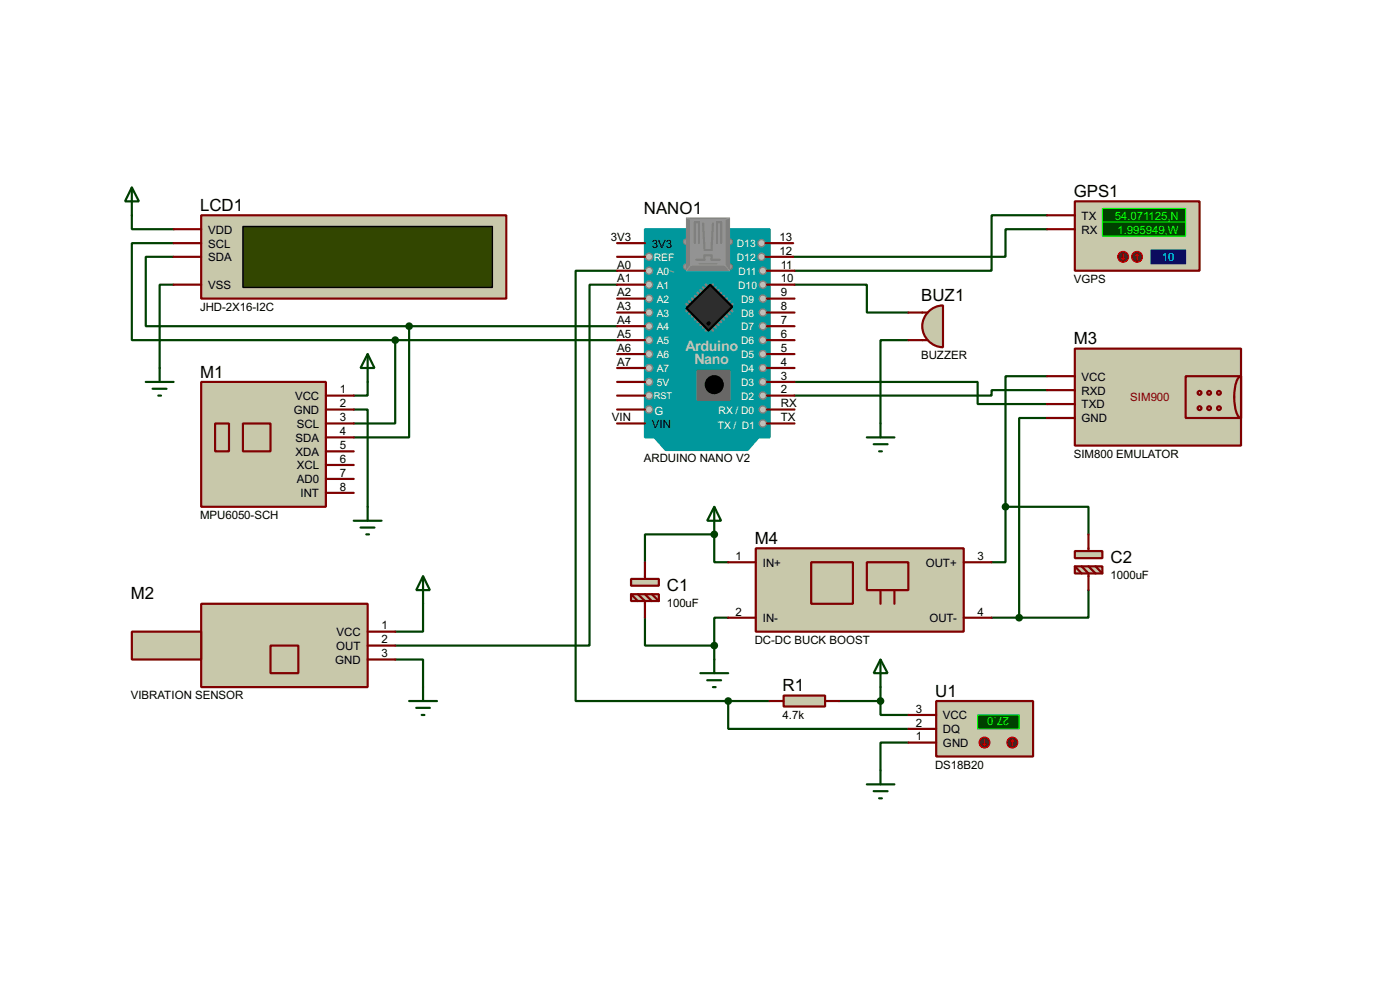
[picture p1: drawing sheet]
<svg xmlns="http://www.w3.org/2000/svg" width="256mm" height="180mm" viewBox="0 0 256 180" stroke-linecap="round" stroke-linejoin="round" font-family="sans-serif">
<g fill="none" stroke="#004000" stroke-width=".4">
<path d="M24.2 39.4v2.6h7.6M191.8 39.4h-10.1v10.2h-36.1M31.8 52.1h-2.5v15.3M31.8 44.5h-7.6v17.8h48.2M31.8 47h-5.1v12.7h48.3M75 59.7v20.4h-10.2M75 59.7h38.1M113.1 52.1h-5.1v66.1h-35.6M113.1 49.6h-7.6v78.7h27.9M145.6 52.1h13.2v5.1h7.6M191.8 42h-7.6v5h-38.9M64.8 75h2.6v17.8"/>
<path d="M67.4 69.9v2.5h-2.6M72.4 62.3v15.2h-7.6M72.4 62.3h40.7M145.6 69.9h33.5v4.1h12.7M166.4 62.3h-5.1v15.2M191.8 71.4h-10.1v1h-36.1M130.9 97.8v5.1h2.5M77.5 110.5v5.1h-5.1M72.4 120.7h5.1v5.1M133.4 128.3v5.1h33M133.4 128.3h7.6M153.7 128.3h7.6"/>
<path d="M161.3 128.3v2.6h5.1M161.3 125.8v2.5M166.4 135.9h-5.1v5.1"/>
</g>
<circle cx="130.9" cy="97.8" r=".2" fill="#004000"/>
<path d="M191.8 68.9h-7.6v23.9M191.8 76.5h-5.1v36.6M130.9 97.8h-12.7v5.1M184.2 92.8v10.1h-2.5M184.2 92.8h15.2v5M118.2 113.1v5.1h12.7M130.9 118.2v2.5M133.4 113.1h-2.5v5.1M181.7 113.1h5M199.4 108v5.1h-12.7" fill="none" stroke="#004000" stroke-width=".4"/>
<path d="M118.2 42h22.8v38.1h-2l-2 2.3h-15l-2.1-2.3h-1.7z" fill-rule="evenodd" fill="#00979c" stroke="#00979c" stroke-width=".4"/>
<path d="M127.8 67.9h5.9v5.3h-5.9z" fill="#686767" stroke="#686767" stroke-width=".4"/>
<circle cx="130.8" cy="70.4" r="1.55" fill="#000" stroke="#000" stroke-width=".4"/>
<path d="M122.7 49.6l.8 .2" fill="none" stroke="#939393" stroke-width=".18"/>
<g fill="#c0c0c0" stroke="#808080" stroke-width=".25">
<circle cx="139.7" cy="49.6" r=".65"/>
<circle cx="139.5" cy="47" r=".65"/>
<circle cx="139.7" cy="52.1" r=".65"/>
<circle cx="139.7" cy="54.7" r=".65"/>
<circle cx="139.7" cy="59.7" r=".65"/>
<circle cx="139.7" cy="57.2" r=".65"/>
<circle cx="139.7" cy="62.3" r=".65"/>
<circle cx="139.7" cy="64.8" r=".65"/>
<circle cx="139.7" cy="69.9" r=".65"/>
<circle cx="139.7" cy="67.4" r=".65"/>
<circle cx="139.7" cy="72.4" r=".65"/>
<circle cx="139.7" cy="75" r=".65"/>
<circle cx="139.7" cy="77.5" r=".65"/>
<circle cx="139.5" cy="44.5" r=".65"/>
<circle cx="118.9" cy="47" r=".65"/>
<circle cx="118.9" cy="49.6" r=".65"/>
<circle cx="118.9" cy="54.7" r=".65"/>
<circle cx="118.9" cy="52.1" r=".65"/>
<circle cx="118.9" cy="57.2" r=".65"/>
<circle cx="118.9" cy="59.7" r=".65"/>
<circle cx="118.9" cy="64.8" r=".65"/>
<circle cx="118.9" cy="62.3" r=".65"/>
<circle cx="118.9" cy="67.4" r=".65"/>
</g>
<g fill="#939393" stroke="#757575" stroke-width=".18">
<circle cx="133.6" cy="44.3" r=".55"/>
<circle cx="133.6" cy="48.8" r=".55"/>
</g>
<g fill="#939393" stroke="#808080" stroke-width=".18">
<circle cx="125.7" cy="44.3" r=".55"/>
<circle cx="125.7" cy="48.8" r=".55"/>
</g>
<path d="M125.8 39.9h7.9v9.7h-7.9z" fill="#808080" stroke="#808080" stroke-width=".18"/>
<path d="M126.5 40.2h6.4v8.4h-6.4z" fill="#939393" stroke="#939393" stroke-width=".18"/>
<path d="M125.8 39.9l.7 .3M133.7 39.9l-.8 .3M126.5 48.6l-.7 1M132.9 48.6l.8 1" fill="none" stroke="#939393" stroke-width=".18"/>
<path d="M127.3 44.5v-3.8h.8v3.8M127.6 47.6h1.5v-.8h1.3v.8h1.5M128.8 40.9l.3 4.6M130.6 40.9l-.2 4.9h-1.3M131.4 44.5v-3.8h.7v3.8" fill="none" stroke="#808080" stroke-width=".4"/>
<path d="M128.1 48.3h3.3" fill="none" stroke="#808080" stroke-width=".2"/>
<g fill="none" stroke="#808080" stroke-width=".45">
<path d="M125.8 55.7l.5 .5M126.3 55.2l.5 .5M126.3 56.4l-.5 .6M126.8 54.7l.5 .5M126.8 57l-.5 .5M127.3 54.2l.5 .5M127.3 57.5l-.5 .5M127.8 53.6l.5 .6M127.8 58l-.5 .5M128.3 53.1l.5 .5M128.3 58.5l-.5 .5M128.8 52.6l.5 .5"/>
<path d="M128.8 59l-.5 .5M129.3 52.1l.5 .5M129.3 59.5l-.5 .5M129.8 60l-.5 .5M130.1 60l.5 .5M130.6 59.5l.5 .5M130.6 52.1l-.5 .5M131.1 59l.5 .5M131.1 52.6l-.5 .5M131.6 58.5l.5 .5M131.6 53.1l-.5 .5M132.1 58l.5 .5"/>
<path d="M132.1 53.6l-.5 .6M132.6 57.5l.6 .5M132.6 54.2l-.5 .5M133.2 57l.5 .5M133.2 54.7l-.6 .5M133.7 56.4l.5 .6M133.7 55.2l-.5 .5M134.2 55.7l-.5 .5"/>
</g>
<path d="M125.8 56.4l4.3-4.3 4.1 4.1-4.4 4.3z" fill-rule="evenodd" fill="#2c2c2c" stroke="#000" stroke-width=".4"/>
<circle cx="129.8" cy="59.2" r=".3" fill="#000" stroke="#000" stroke-width=".18"/>
<g fill="#c0c0c0" stroke="#808080" stroke-width=".25">
<circle cx="118.9" cy="69.9" r=".65"/>
<circle cx="118.9" cy="75" r=".65"/>
<circle cx="118.9" cy="72.4" r=".65"/>
</g>
<g fill="none" stroke="#800000" stroke-width=".4">
<path d="M113.1 59.7h5.1M113.1 57.2h5.1M113.1 54.7h5.1M113.1 52.1h5.1M113.1 49.6h5.1M113.1 47h5.1M113.1 44.5h5.1M140.3 47h5M140.3 44.5h5M140.5 59.7h5.1M140.5 57.2h5.1M140.5 54.7h5.1"/>
<path d="M140.5 52.1h5.1M140.5 49.6h5.1M113.1 75h5.1M113.1 77.5h5.1M113.1 72.4h5.1M113.1 69.9h5.1M113.1 67.4h5.1M113.1 64.8h5.1M113.1 62.3h5.1M140.5 75h5.1M140.5 77.5h5.1M140.5 72.4h5.1"/>
<path d="M140.5 69.9h5.1M140.5 67.4h5.1M140.5 64.8h5.1M140.5 62.3h5.1"/>
</g>
<path d="M36.9 39.4h55.9v15.3h-55.9z" fill="#c8c8aa" stroke="#800000" stroke-width=".4"/>
<path d="M44.5 41.5h45.7v11.1h-45.7z" fill="#324600" stroke="#000" stroke-width=".25"/>
<path d="M31.8 52.1h5.1M31.8 44.5h5.1M31.8 42h5.1M31.8 47h5.1" fill="none" stroke="#800000" stroke-width=".4"/>
<path d="M24.2 34.3l1.3 2.6h-2.6zM24.2 34.3v5.1M26.7 69.9h5.1M28 71.2h2.5M29 72.4h.5M29.3 67.4v2.5" fill="none" stroke="#004000" stroke-width=".4"/>
<g fill="#c8c8aa" stroke="#800000" stroke-width=".4">
<path d="M36.9 69.9h22.8v22.9h-22.8z"/>
<path d="M44.5 77.5h5.1v5.1h-5.1z"/>
<path d="M39.4 77.5h2.6v5.1h-2.6z"/>
</g>
<path d="M59.7 72.4h5.1M59.7 75h5.1M59.7 77.5h5.1M59.7 80.1h5.1M59.7 82.6h5.1M59.7 85.1h5.1M59.7 87.7h5.1M59.7 90.2h5.1" fill="none" stroke="#800000" stroke-width=".4"/>
<g fill="#004000" stroke="#004000" stroke-width=".4">
<circle cx="72.4" cy="62.3" r=".5"/>
<circle cx="74.9" cy="59.7" r=".5"/>
</g>
<path d="M67.4 64.8l1.2 2.6h-2.5zM67.4 64.8v5.1M64.8 95.3h5.1M66.1 96.6h2.5M67.1 97.8h.5M67.4 92.8v2.5" fill="none" stroke="#004000" stroke-width=".4"/>
<g fill="#c8c8aa" stroke="#800000" stroke-width=".4">
<path d="M36.9 110.5h30.5v15.3h-30.5z"/>
<path d="M49.6 118.2h5.1v5h-5.1z"/>
<path d="M24.2 115.6h12.7v5.1h-12.7z"/>
</g>
<path d="M67.4 115.6h5M67.4 118.2h5M67.4 120.7h5" fill="none" stroke="#800000" stroke-width=".4"/>
<path d="M77.5 105.5l1.3 2.5h-2.5zM77.5 105.5v5M75 128.3h5.1M76.3 129.6h2.5M77.3 130.9h.5M77.5 125.8v2.5" fill="none" stroke="#004000" stroke-width=".4"/>
<path d="M171.5 128.3h17.8v10.2h-17.8z" fill="#c8c8aa" stroke="#800000" stroke-width=".4"/>
<path d="M179.1 130.9h7.6v2.5h-7.6z" fill="#004000" stroke="#0f0" stroke-width=".2"/>
<path d="M166.4 133.4h5.1M166.4 130.9h5.1M166.4 135.9h5.1" fill="none" stroke="#800000" stroke-width=".4"/>
<circle cx="185.4" cy="135.9" r="1" fill="#400000" stroke="#f00" stroke-width=".2"/>
<path d="M185.5 135.4l-.3 .3M185.5 135.4l.2 .3M185.5 135.4v1.1" fill="none" stroke="#f00" stroke-width=".2"/>
<circle cx="180.3" cy="135.9" r="1" fill="#400000" stroke="#f00" stroke-width=".2"/>
<path d="M180.1 136.2l.3 .3M180.4 135.4v1.1M180.6 136.2l-.2 .3" fill="none" stroke="#f00" stroke-width=".2"/>
<path d="M161.3 120.7l1.3 2.5h-2.5zM161.3 120.7v5.1M158.8 143.6h5.1M160.1 144.8h2.5M161.1 146.1h.5M161.3 141v2.6" fill="none" stroke="#004000" stroke-width=".4"/>
<path d="M143.6 127.3h7.6v2h-7.6z" fill="#c8c8aa" stroke="#800000" stroke-width=".4"/>
<path d="M141 128.3h2.6M151.2 128.3h2.5" fill="none" stroke="#800000" stroke-width=".4"/>
<g fill="#004000" stroke="#004000" stroke-width=".4">
<circle cx="161.3" cy="128.3" r=".5"/>
<circle cx="133.4" cy="128.3" r=".5"/>
</g>
<g fill="#c8c8aa" stroke="#800000" stroke-width=".4">
<path d="M196.9 63.8h30.5v17.8h-30.5z"/>
<path d="M217.2 68.9h10.2v7.6h-10.2z"/>
</g>
<g fill="none" stroke="#800000" stroke-width=".4">
<path d="M191.8 71.4h5.1M191.8 74h5.1M191.8 76.5h5.1M191.8 68.9h5.1M227.4 68.9a1.59 1.59 0 0 0-1 1.4 9.2 9.2 0 0 0 .4 5.8l.6 .4"/>
<circle cx="219.7" cy="74.7" r=".35"/>
<circle cx="219.7" cy="71.9" r=".35"/>
<circle cx="221.5" cy="74.7" r=".35"/>
<circle cx="221.5" cy="71.9" r=".35"/>
<circle cx="223.3" cy="74.7" r=".35"/>
<circle cx="223.3" cy="71.9" r=".35"/>
</g>
<g fill="#c8c8aa" stroke="#800000" stroke-width=".4">
<path d="M138.5 100.4h38.1v15.2h-38.1z"/>
<path d="M148.6 102.9h7.7v7.6h-7.7z"/>
<path d="M158.8 102.9h7.6v5.1h-7.6z"/>
</g>
<path d="M133.4 102.9h5.1M133.4 113.1h5.1M161.3 108v2.5zM163.9 108v2.5zM176.6 102.9h5.1M176.6 113.1h5.1" fill="none" stroke="#800000" stroke-width=".4"/>
<path d="M130.9 92.8l1.2 2.5h-2.5zM130.9 92.8v5M128.3 123.2h5.1M129.6 124.5h2.5M130.6 125.8h.5M130.9 120.7v2.5" fill="none" stroke="#004000" stroke-width=".4"/>
<path d="M196.9 36.9h22.9v12.7h-22.9z" fill="#c8c8aa" stroke="#800000" stroke-width=".4"/>
<g fill="#004000" stroke="#0f0" stroke-width=".2">
<path d="M202 38.2h15.2v2.5h-15.2z"/>
<path d="M202 40.7h15.2v2.5h-15.2z"/>
</g>
<path d="M210.9 45.8h6.3v2.5h-6.3z" fill="#000080" stroke="#00f" stroke-width=".2"/>
<path d="M191.8 39.4h5.1M191.8 42h5.1" fill="none" stroke="#800000" stroke-width=".4"/>
<circle cx="208.3" cy="47" r="1" fill="#400000" stroke="#f00" stroke-width=".2"/>
<path d="M208.3 46.5l-.2 .3M208.3 46.5l.3 .3M208.3 46.5v1.1" fill="none" stroke="#f00" stroke-width=".2"/>
<circle cx="205.7" cy="47" r="1" fill="#400000" stroke="#f00" stroke-width=".2"/>
<path d="M205.5 47.3l.3 .3M205.8 46.5v1.1M206 47.3l-.2 .3" fill="none" stroke="#f00" stroke-width=".2"/>
<path d="M170.1 57.1a3.8 3.8 0 0 1 2.7-1.2v7.7a3.8 3.8 0 0 1-3.5-2.4 3.8 3.8 0 0 1 .8-4.1z" fill-rule="evenodd" fill="#c8c8aa" stroke="#800000" stroke-width=".4"/>
<path d="M166.4 57.2h3.6M166.4 62.3h3.6" fill="none" stroke="#800000" stroke-width=".4"/>
<path d="M161.3 77.5v2.6M158.8 80.1h5.1M160.1 81.3h2.5M161.1 82.6h.5" fill="none" stroke="#004000" stroke-width=".4"/>
<g fill="#c8c8aa" stroke="#800000" stroke-width=".4">
<path d="M115.6 106h5.1v1.2h-5.1z"/>
<path d="M115.6 108.8h5.1v1.2h-5.1z"/>
</g>
<path d="M115.6 108.8l1.3 1.2M116.9 108.8l1.3 1.2v3.1M118.2 102.9v3.1M118.2 108.8l1.2 1.2M119.4 108.8l1.3 1.2" fill="none" stroke="#800000" stroke-width=".4"/>
<g fill="#004000" stroke="#004000" stroke-width=".4">
<circle cx="130.8" cy="97.8" r=".5"/>
<circle cx="130.8" cy="118.2" r=".5"/>
</g>
<g fill="#c8c8aa" stroke="#800000" stroke-width=".4">
<path d="M196.9 100.9h5.1v1.3h-5.1z"/>
<path d="M196.9 103.7h5.1v1.3h-5.1z"/>
</g>
<path d="M199.4 97.8v3.1M196.9 103.7l1.3 1.3M198.2 103.7l1.2 1.3v3M199.4 103.7l1.3 1.3M200.7 103.7l1.3 1.3" fill="none" stroke="#800000" stroke-width=".4"/>
<g fill="#004000" stroke="#004000" stroke-width=".4">
<circle cx="184.2" cy="92.8" r=".5"/>
<circle cx="186.7" cy="113.1" r=".5"/>
</g>
<g font-size="3.5">
<text x="36.7" y="38.6">LCD1</text>
<text x="118" y="39.3">NANO1</text>
<text x="196.7" y="36">GPS1</text>
<text x="168.8" y="55.1">BUZ1</text>
<text x="196.7" y="63">M3</text>
<text x="36.7" y="69.1">M1</text>
<text x="138.3" y="99.6">M4</text>
<text x="203.5" y="103.1">C2</text>
<text x="24" y="109.7">M2</text>
<text x="122.2" y="108.2">C1</text>
<text x="143.4" y="126.5">R1</text>
<text x="171.3" y="127.5">U1</text>
</g>
<g font-size="3" fill="#c0c0c0">
<text x="125.6" y="64.3">Arduino</text>
<text x="127.2" y="66.6">Nano</text>
</g>
<g font-size="2.4">
<text x="198.2" y="40.2">TX</text>
<text x="38.2" y="45.3">SCL</text>
<text x="38.2" y="42.7">VDD</text>
<text x="38.2" y="47.8">SDA</text>
<text x="111.9" y="44.1">3V3</text>
<text x="119.4" y="45.3">3V3</text>
<text x="142.8" y="46.6">12</text>
<text x="142.8" y="44.1">13</text>
<text x="198.2" y="42.7">RX</text>
<text x="38.2" y="52.9">VSS</text>
<text x="113.1" y="51.7">A1</text>
<text x="113.1" y="49.2">A0</text>
<text x="143.1" y="51.7">10</text>
<text x="143.1" y="49.2">11</text>
<text x="196.7" y="51.8">VGPS</text>
<text x="36.7" y="56.8">JHD-2X16-I2C</text>
<text x="113.1" y="59.3">A4</text>
<text x="113.1" y="56.8">A3</text>
<text x="113.1" y="54.3">A2</text>
<text x="143.1" y="59.3">7</text>
<text x="143.1" y="56.8">8</text>
<text x="143.1" y="54.3">9</text>
<text x="113.1" y="61.9">A5</text>
<text x="113.1" y="64.4">A6</text>
<text x="143.1" y="64.4">5</text>
<text x="143.1" y="61.9">6</text>
<text x="168.8" y="65.8">BUZZER</text>
<text x="62.3" y="72">1</text>
<text x="113.1" y="67">A7</text>
<text x="143.1" y="72">2</text>
<text x="143.1" y="69.5">3</text>
<text x="143.1" y="67">4</text>
<text x="198.2" y="69.7">VCC</text>
<text x="53.8" y="75.8">GND</text>
<text x="54.1" y="73.2">VCC</text>
<text x="62.3" y="74.6">2</text>
<text x="62.3" y="77.1">3</text>
<text x="112.1" y="77.1">VIN</text>
<text x="143.1" y="74.6">RX</text>
<text x="143.1" y="77.1">TX</text>
<text x="198.2" y="72.2">RXD</text>
<text x="198.2" y="74.8">TXD</text>
<text x="198.2" y="77.3">GND</text>
<text x="54.2" y="80.8">SDA</text>
<text x="54.2" y="83.4">XDA</text>
<text x="54.4" y="78.3">SCL</text>
<text x="62.3" y="79.7">4</text>
<text x="62.3" y="82.2">5</text>
<text x="119.4" y="78.3">VIN</text>
<text x="196.7" y="83.8">SIM800 EMULATOR</text>
<text x="54.4" y="85.9">XCL</text>
<text x="54.4" y="88.5">AD0</text>
<text x="62.3" y="84.7">6</text>
<text x="62.3" y="87.3">7</text>
<text x="62.3" y="89.8">8</text>
<text x="118" y="84.6">ARDUINO NANO V2</text>
<text x="36.7" y="95">MPU6050-SCH</text>
<text x="55.1" y="91">INT</text>
<text x="134.8" y="102.5">1</text>
<text x="139.8" y="103.7">IN+</text>
<text x="169.6" y="103.7">OUT+</text>
<text x="179.1" y="102.5">3</text>
<text x="203.5" y="106">1000uF</text>
<text x="122.2" y="111.1">100uF</text>
<text x="134.8" y="112.7">2</text>
<text x="139.8" y="113.9">IN-</text>
<text x="170.3" y="113.9">OUT-</text>
<text x="179.1" y="112.7">4</text>
<text x="61.6" y="119">OUT</text>
<text x="61.7" y="116.4">VCC</text>
<text x="69.9" y="115.2">1</text>
<text x="69.9" y="117.8">2</text>
<text x="138.3" y="117.8">DC-DC BUCK BOOST</text>
<text x="61.4" y="121.5">GND</text>
<text x="69.9" y="120.3">3</text>
<text x="24" y="128">VIBRATION SENSOR</text>
<text x="143.4" y="131.5">4.7k</text>
<text x="167.8" y="130.5">3</text>
<text x="172.8" y="131.7">VCC</text>
<text x="167.8" y="133">2</text>
<text x="167.8" y="135.5">1</text>
<text x="172.8" y="134.2">DQ</text>
<text x="172.8" y="136.7">GND</text>
<text x="171.3" y="140.7">DS18B20</text>
</g>
<g font-size="2.4" fill="#0f0">
<text x="204.2" y="40.2">54.071125,N</text>
<text x="204.7" y="42.7">1.995949,W</text>
<text x="184.9" y="131.3" transform="rotate(-180 184.9 131.3)">27.0</text>
</g>
<text font-size="2.4" fill="#0ff" x="212.9" y="47.8">10</text>
<text font-size="2.4" fill="#fff" x="119.9" y="76">G</text>
<text font-size="2.4" fill="#800000" x="207.1" y="73.4">SIM900</text>
<g font-size="2.1" fill="#fff">
<text x="119.8" y="47.8">REF</text>
<text x="135" y="47.8">D12</text>
<text x="135" y="45.2">D13</text>
<text x="120.3" y="52.9">A1</text>
<text x="120.3" y="50.3">A0</text>
<text x="135.3" y="52.9">D10</text>
<text x="135.3" y="50.3">D11</text>
<text x="120.3" y="58">A3</text>
<text x="120.3" y="55.4">A2</text>
<text x="135.8" y="55.4">D9</text>
<text x="135.8" y="58">D8</text>
<text x="120.3" y="65.6">A6</text>
<text x="120.3" y="63">A5</text>
<text x="120.3" y="60.5">A4</text>
<text x="135.8" y="60.5">D7</text>
<text x="135.8" y="63">D6</text>
<text x="135.8" y="65.6">D5</text>
<text x="120.3" y="68.1">A7</text>
<text x="120.3" y="70.7">5V</text>
<text x="135.8" y="68.1">D4</text>
<text x="135.8" y="70.7">D3</text>
<text x="131.7" y="75.7">RX / D0</text>
<text x="135.8" y="73.2">D2</text>
<text x="131.5" y="78.5">TX / D1</text>
</g>
<text font-size="1.9" fill="#fff" x="119.8" y="73.1">RST</text>
</svg>
